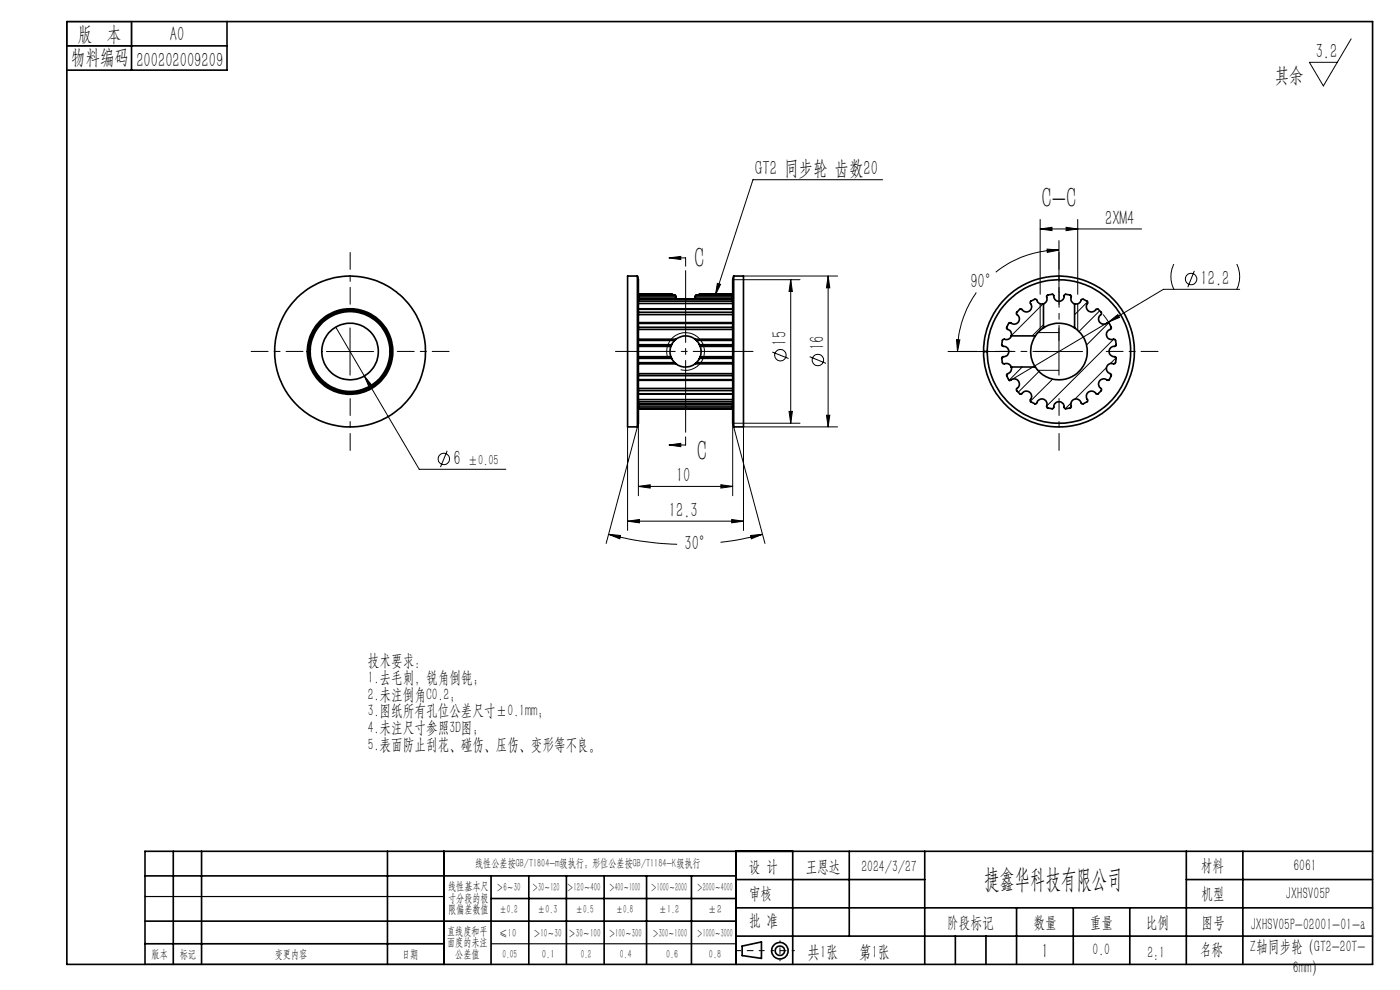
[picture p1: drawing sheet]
<svg xmlns="http://www.w3.org/2000/svg" width="297mm" height="210mm" viewBox="0 0 297 210" stroke-linecap="round" stroke-linejoin="round" font-family="sans-serif">
<g fill="none" stroke="#000" stroke-width=".21">
<path d="M286.6 8.2l-5.9 10-2.9-5h5.9M187.3 38.1h-27.6l-7.9 24.5M141.9 54.7l2.5-.3v.7zM141.9 54.7h3.6v1.8M155.4 59.3h14.3M157.7 58.6h20M167.7 59.3l.4 2.5h-.7zM167.7 59.3v30.5M175.7 58.6l.3 2.5h-.7zM175.7 58.6v31.9M220.7 48.6l2.5-.4v.7zM220.7 46.6v15.8"/>
<path d="M220.7 48.6h21.5M222.1 52.8l2.5 .2-2.4 .5zM224.6 53a21.4 21.4 0 0 0-13.4 4.7M224.6 51v10.9M226.2 48.2l2.4 .4-2.4 .3zM228.6 46.6v15.8M249 56a6 6 0 0 0 0 5.4M253.4 57.5l-1.4 3.4M262.4 56a6 6 0 0 1 0 5.4M69.3 74.6h10M71.2 69.4l17.7 30.1h18.4M74.3 69.6v10"/>
<path d="M77.3 79.8l1.6 1.9-.6 .4zM141.6 75.6a4 4 0 0 1 3.5-5 4 4 0 0 1 4.3 4.3 4 4 0 0 1-5 3.5M152.2 60.1l.7 .2-1.1 2.3zM163.8 74.7l3.5 1.4M171.8 75.7l3.4 1.4M201.1 74.6h11M202.9 72.1h.7l-.5 2.5zM207.1 62a21.8 21.8 0 0 0-4 12.6M216.9 77.8l-2.8 2.8M219.6 74.6h10.1M220.2 78.6h4.4M220.2 70.5h4.4"/>
<path d="M220.4 78.8l-4.4 4.4M220.7 64.4v5.7M221.3 64.5l-6.7 6.7M221.4 68.9l-2.4 2.4M224.6 69.6v10M228.6 64.4v5.7M230.7 64l-2.7 2.8M233.3 65.9l-4.4 4.4M234 66.7l1.3 1.9M234.7 78l-6.7 6.7M235.2 68.3l1.9-1.6 .4 .6zM235.2 68.5l-4.7 4.7"/>
<path d="M236.3 72l-14.3 14.1M236.8 75.9l-1.3 1.2M263 61.4h-16.2l-32.7 19.4M94.9 95.6l-1.4 3.5M133.1 90.5v22M135.2 90.5l-6.6 24.8M135.4 89.8v15.4M141.9 94.4l2.5-.4v.7zM145.5 92.7v1.7h-3.6M155.6 90.5l6.7 24.8M167.4 87.3h.7l-.4 2.5zM169.7 89.8h-14.3v15.4"/>
<path d="M175.3 88.1h.7l-.3 2.4zM177.7 90.5h-20v22M223.3 80.4l-4.7 4.7M227.2 85.5l-1.2 1.2M129.1 113.3l2.5 .3-.1 .7zM129.1 113.3a61.8 61.8 0 0 0 14.6 2.2M133.1 110.6l2.5-.4v.7zM133.1 110.6h24.6M135.4 103.2l2.5-.4v.7zM135.4 103.2h20M152.9 102.8l2.5 .4-2.5 .3zM155.2 110.2l2.5 .4-2.5 .3z"/>
<path d="M159.2 113.6l2.5-.3-2.3 1zM161.7 113.3a57 57 0 0 1-8.8 1.7"/>
<circle cx="252.7" cy="59.2" r="1.22"/>
<circle cx="165.6" cy="75.4" r="1.21"/>
<circle cx="173.5" cy="76.4" r="1.2"/>
<circle cx="94.1" cy="97.4" r="1.21"/>
</g>
<g fill="none" stroke="#000" stroke-width=".35">
<path d="M14.2 4.6h277v200h-277zM14.2 9.7h34M27.9 4.6v10.3M48.2 4.6v10.3h-34M135.2 58.6l.2 .7v15.3M135.2 58.6v16M135.2 58.6h-2.1v31.9h2.1M155.6 58.6h2.1v31.9h-2.1M155.6 58.6v16M155.6 58.6l-.2 .7v15.3M65.2 74.6h.3M65.5 74.6a8.8 8.8 0 0 0 8.8 8.7 8.8 8.8 0 0 0 8.7-8.7"/>
<path d="M65.5 74.6a8.8 8.8 0 0 1 8.8-8.8 8.8 8.8 0 0 1 8.7 8.8M82.7 74.6h.3M135.2 74.6v15.9M135.2 74.6h.2M135.4 74.6v15.2l-.2 .7M135.4 62.4h7.1l.6 .2M135.4 75.7h6.9M135.4 73.5h6.9M135.4 77.2h8M135.4 72h8M135.4 68.4h20M135.4 65.5h20"/>
<path d="M135.4 63.5h20M135.4 72.2h7.7M135.4 73.1h7.1M135.4 76h7.1M135.4 76.9h7.7M135.4 69.9h20M135.4 79.3h20M135.4 69.4h20M135.4 79.7h20M135.4 68.6h20M135.4 66.7h20M135.4 66.2h20"/>
<path d="M135.4 65.6h20M135.4 64.4h20M135.4 63.9h20M135.4 63h8M135.4 62.6h7.7M142.3 75.7l.2 .3M142.3 73.5a3.5 3.5 0 0 0 0 2.2M142.5 62.4h.1M142.5 76l.6 .9M142.5 73.1l-.2 .4M143.1 72.2l-.6 .9M143.1 76.9l.3 .3"/>
<path d="M143.1 62.6l.3 .1v.3M143.4 63l-.1 .5M143.4 72l-.3 .2M143.4 72a3.2 3.2 0 0 1 4 0M143.4 77.2a3.3 3.3 0 0 0 4 0M147.4 72l.3 .2M147.4 77.2h8M147.4 72h8M147.5 63l.1 .5M147.5 63h7.9M147.7 72.2l.7 .9M147.7 76.9l-.3 .3"/>
<path d="M147.7 62.6l-.2 .1v.3M147.7 72.2h7.7M147.7 76.9h7.7M147.7 62.6h7.7M148.4 76l-.7 .9M148.4 73.1l.2 .4M148.4 73.1h7M148.4 76h7M148.6 75.7l-.2 .3M148.6 73.5a3.5 3.5 0 0 1 0 2.2M148.6 75.7h6.8M148.6 73.5h6.8"/>
<path d="M155.4 74.6v15.2l.2 .7M155.4 62.4h-7l-.7 .2M155.4 74.6h.2M155.6 74.6v15.9M208.7 74.6h.7M214.5 71.3a1.19 1.19 0 0 1-1.6 .7 .73 .73 0 0 0-.4 .8v.3a.69 .69 0 0 0 .8 .4 1.13 1.13 0 0 1 .6 1.4 1.13 1.13 0 0 1-1.2 .8 1.16 1.16 0 0 0 0 1.3l.1 .1a1.49 1.49 0 0 1 1.7 .6v.1M214.5 71.3h5.1M214.5 77.8h5.1M219.6 71.3a6 6 0 0 0 0 6.5M221.4 64.4a1.2 1.2 0 0 0 .6-1.6 1.17 1.17 0 0 1 1.2-.4l.3 .2a1.18 1.18 0 0 0 1.1 1.3 1.18 1.18 0 0 0 1.2-1.3l.2-.2 .6 .1a.54 .54 0 0 1 .6 .2 .54 .54 0 0 1 0 .7l.1 .5 .7 .5M221.4 69.6a6 6 0 0 1 6.6 0M221.4 64.4a1.35 1.35 0 0 1-1.6-.9h-.2a1.37 1.37 0 0 0-1.1 .7 1.15 1.15 0 0 1-.1 1.8 1.15 1.15 0 0 1-1.7-.5l-.3 .1a1.06 1.06 0 0 0-.7 1.1 1.13 1.13 0 0 1 .3 1.7 1.13 1.13 0 0 1-1.7 0l-.3 .1a1.05 1.05 0 0 0-.3 1.3l.7 .5 .2 .6-.1 .4"/>
<path d="M221.4 69.6l-.8 .5-1 1.2M221.4 64.4v5.2M228 64.4a1.34 1.34 0 0 0 1.5-.9h.2a1.37 1.37 0 0 1 1.1 .7 1.15 1.15 0 0 0 .1 1.8 1.15 1.15 0 0 0 1.7-.5l.3 .1a1.06 1.06 0 0 1 .7 1.1 1.13 1.13 0 0 0-.3 1.7 1.13 1.13 0 0 0 1.7 0l.3 .1a1.01 1.01 0 0 1 .2 1.4 1.14 1.14 0 0 0-.7 1.5 1.14 1.14 0 0 0 1.6 .6l.2 .1a1.01 1.01 0 0 1-.1 1.4 1.14 1.14 0 0 0-1.2 1.2 1.14 1.14 0 0 0 1.3 1l.2 .2a1.02 1.02 0 0 1-.5 1.3 1.14 1.14 0 0 0-1.6 .7 1.14 1.14 0 0 0 1 1.5l.1 .2a1.04 1.04 0 0 1-.9 1 1.14 1.14 0 0 0-1.7 .3 1.14 1.14 0 0 0 .5 1.6l-.1 .3a1.06 1.06 0 0 1-1.1 .7 1.14 1.14 0 0 0-1.7-.3 1.14 1.14 0 0 0 0 1.7l-.2 .3a1 1 0 0 1-1.2 .3 1.14 1.14 0 0 0-1.5-.8 1.14 1.14 0 0 0-.6 1.6l-.3 .3h-.3a.58 .58 0 0 1-.8 .1 .58 .58 0 0 1-.2-.7 1.16 1.16 0 0 0-1.4-.7 1.16 1.16 0 0 0-.8 1.3l-.2 .1a1.08 1.08 0 0 1-1.3-.5 1.14 1.14 0 0 0-.7-1.6 1.14 1.14 0 0 0-1.4 1l-.3 .1-1.1-.6a1.62 1.62 0 0 0 0-1.8 1.17 1.17 0 0 0-1.8 .3h-.3a1.06 1.06 0 0 1-.7-1.2 1.14 1.14 0 0 0 .3-1.6 1.14 1.14 0 0 0-1.7-.1l-.3-.1a1 1 0 0 1-.3-1.3l.8-.6v-.9M228 69.6a6 6 0 0 1 .9 9.2 6 6 0 0 1-9.3-1M228 64.4v5.2M135.4 80.7h20M135.4 83.6h20M135.4 85.7h20M135.4 86.7h20M135.4 80.5h20M135.4 82.4h20M135.4 82.9h20"/>
<path d="M135.4 83.5h20M135.4 84.8h20M135.4 85.2h20M135.4 85.6h20M135.4 86.1h20M135.4 86.6h20M30.8 195.4h125.4M30.8 185.8h125.4M36.8 180.6v24M42.8 180.6v24M82.2 180.6v24M94.2 180.6v24"/>
<path d="M104.2 185.8v18.8M104.2 190.6h52M112.2 185.8v18.8M120.2 185.8v18.8M128.2 185.8v18.8M137.2 185.8v18.8M146.7 185.8v18.8M156.2 180.6v24M156.2 186.6h40M156.2 198.6h135M156.2 192.6h135M168.2 180.6v24"/>
<path d="M180.2 180.6v18M196.2 180.6v24M202.7 198.6v6M209.2 198.6v6M215.7 192.6v12M227.7 192.6v12M239.7 192.6v12M251.7 186.6h39.5M251.7 180.6v24M263.7 180.6v24M291.2 180.6h-260.4v24M30.8 200.2h63.4"/>
<path d="M157.4 200.7l4.1-.9v3.5l-4.1-.6z"/>
<circle cx="74.3" cy="74.6" r="8.5"/>
<circle cx="74.3" cy="74.6" r="6"/>
<circle cx="74.3" cy="74.6" r="9.1"/>
<circle cx="74.3" cy="74.6" r="16"/>
<circle cx="224.7" cy="74.6" r="15.2"/>
<circle cx="224.7" cy="74.6" r="16"/>
<circle cx="165.5" cy="201.7" r="1.74"/>
<circle cx="165.5" cy="201.7" r="1"/>
</g>
<path d="M64.3 74.5h-11M74.3 64.5v-11M84.3 74.5h11M214.7 74.5h-11M224.7 64.5v-11M234.7 74.5h11M74.3 84.5v11M224.7 84.5v11" fill="none" stroke="#000" stroke-width=".21" stroke-dasharray="15.2 1.3 1.3 1.3" stroke-dashoffset="11.6"/>
<path d="M212.1 74.5h10.3M224.7 61.9v10.4" fill="none" stroke="#000" stroke-width=".21" stroke-dasharray="15.2 1.3 1.3 1.3" stroke-dashoffset="12"/>
<path d="M145.5 56.5v36" fill="none" stroke="#000" stroke-width=".21" stroke-dasharray="15.2 1.3 1.3 1.3" stroke-dashoffset="-.9"/>
<path d="M130.6 74.5h29.2" fill="none" stroke="#000" stroke-width=".21" stroke-dasharray="15.2 1.3 1.3 1.3" stroke-dashoffset="2.5"/>
<path d="M162.1 201.7h-6" fill="none" stroke="#000" stroke-width=".21" stroke-dasharray="15.2 1.3 1.3 1.3" stroke-dashoffset="14.1"/>
<path d="M168.5 201.7h-4.8" fill="none" stroke="#000" stroke-width=".21" stroke-dasharray="15.2 1.3 1.3 1.3" stroke-dashoffset="14.7"/>
<path d="M165.5 199.6v4.2" fill="none" stroke="#000" stroke-width=".21" stroke-dasharray="15.2 1.3 1.3 1.3" stroke-dashoffset="15"/>
<path d="M14.2 4.6h13.7v5.1h-13.7zM30.8 190.2h63.4M30.8 204.6h63.4M104.2 200.2h52" fill="none" stroke="#000" stroke-width=".25"/>
<g fill="#000">
<path d="M152.2 60.1l.7 .2-1.1 2.3z"/>
<path d="M141.9 54.7l2.5-.3v.7zM141.9 94.4l2.5-.4v.7z"/>
<path d="M167.7 59.3l.4 2.5h-.7zM167.4 87.3h.7l-.4 2.5z"/>
<path d="M226.2 48.2l2.4 .4-2.4 .3zM220.7 48.6l2.5-.4v.7z"/>
<path d="M77.3 79.8l1 2.3 .6-.4zM133.1 110.6l2.5-.4v.7zM155.2 110.2l2.5 .4-2.5 .3zM135.4 103.2l2.5-.4v.7zM152.9 102.8l2.5 .4-2.5 .3zM129.1 113.3l2.5 .3-.1 .7zM159.2 113.6l2.5-.3-2.3 1zM222.1 52.8l2.5 .2-2.4 .5zM202.9 72.1h.7l-.5 2.5zM235.2 68.3l2.3-1-.4-.6z"/>
<path d="M175.3 88.1h.7l-.3 2.4zM175.7 58.6l.3 2.5h-.7z"/>
</g>
<g font-size="6.3">
<text x="220.9" y="44.1">C-C</text>
<text x="147.3" y="56.8">C</text>
<text x="147.8" y="97.8">C</text>
</g>
<text font-size="5.6" x="208.8" y="188.3">捷鑫华科技有限公司</text>
<g font-size="4.4">
<text x="16.5" y="8.6">版 本</text>
<text x="36.1" y="8.6">A0</text>
<text x="15.1" y="13.7">物料编码</text>
<text x="28.9" y="14.2">200202009209</text>
<text x="270.4" y="17.3">其余</text>
<text x="279.1" y="12.3">3.2</text>
<text x="160.2" y="37.2">GT2 同步轮 齿数20</text>
<text x="234.4" y="47.7">2XM4</text>
<text x="205.9" y="61.2">90°</text>
<text x="254.7" y="60.5">12.2</text>
<text x="166.9" y="73.3" transform="rotate(-90 166.9 73.3)">15</text>
<text x="174.8" y="74.3" transform="rotate(-90 174.8 74.3)">16</text>
<text x="96.2" y="98.6">6</text>
<text x="143.4" y="102.3">10</text>
<text x="141.9" y="109.7">12.3</text>
<text x="145.2" y="116.7">30°</text>
<text x="221" y="203.2">1</text>
</g>
<g font-size="3.8">
<text x="171.3" y="203.2">共1张</text>
<text x="182.3" y="203.2">第1张</text>
</g>
<g font-size="3.5">
<text x="78" y="141.3">技术要求：</text>
<text x="78" y="144.9">1.去毛刺，锐角倒钝；</text>
<text x="78" y="148.4">2.未注倒角C0.2；</text>
<text x="78" y="151.9">3.图纸所有孔位公差尺寸±0.1mm；</text>
<text x="78" y="155.5">4.未注尺寸参照3D图；</text>
<text x="78" y="159">5.表面防止刮花、碰伤、压伤、变形等不良。</text>
<text x="158.9" y="184.9">设 计</text>
<text x="170.9" y="184.9">王恩达</text>
<text x="182.7" y="184.9">2024/3/27</text>
<text x="254.7" y="184.7">材料</text>
<text x="274.4" y="184.7">6061</text>
<text x="158.9" y="190.8">审核</text>
<text x="254.9" y="190.7">机型</text>
<text x="272.8" y="190.8">JXHSV05P</text>
<text x="158.9" y="196.5">批 准</text>
<text x="200.9" y="196.9">阶段标记</text>
<text x="219.3" y="196.9">数量</text>
<text x="231.2" y="196.9">重量</text>
<text x="243.1" y="196.9">比例</text>
<text x="254.9" y="196.9">图号</text>
<text x="265.3" y="197.3">JXHSV05P-02001-01-a</text>
<text x="231.8" y="202.5">0.0</text>
<text x="243.4" y="203.2">2:1</text>
<text x="254.5" y="202.5">名称</text>
<text x="265.2" y="201.8">Z轴同步轮（GT2-20T-</text>
<text x="274.3" y="206.4">6mm）</text>
</g>
<text font-size="3.1" x="99.2" y="98.6">±0.05</text>
<g font-size="2.5">
<text x="100.8" y="184">线性公差按GB/T1804-m级执行；形位公差按GB/T1184-K级执行</text>
<text x="95.1" y="188.8">线性基本尺</text>
<text x="95.1" y="191.3">寸分段的极</text>
<text x="105.3" y="189.1">＞6～30</text>
<text x="112.9" y="189.1">＞30～120</text>
<text x="120.2" y="188.9">＞120～400</text>
<text x="129.2" y="188.9">＞400～1000</text>
<text x="138.1" y="189.1">＞1000～2000</text>
<text x="147.8" y="189.1">＞2000～4000</text>
<text x="95.1" y="193.8">限偏差数值</text>
<text x="105.9" y="193.8">±0.2</text>
<text x="114.1" y="193.8">±0.3</text>
<text x="122.2" y="193.8">±0.5</text>
<text x="130.7" y="193.8">±0.8</text>
<text x="139.8" y="193.8">±1.2</text>
<text x="150.2" y="193.8">±2</text>
<text x="32.2" y="203.2">版本</text>
<text x="38.1" y="203.2">标记</text>
<text x="58.3" y="203.2">变更内容</text>
<text x="85.3" y="203.2">日期</text>
<text x="94.8" y="198.3">直线度和平</text>
<text x="94.8" y="200.7">面度的未注</text>
<text x="96.6" y="203.2">公差值</text>
<text x="105.9" y="198.7">≤10</text>
<text x="106.6" y="203.2">0.05</text>
<text x="113.2" y="198.7">＞10～30</text>
<text x="115" y="203.2">0.1</text>
<text x="120.6" y="198.7">＞30～100</text>
<text x="123.2" y="203.2">0.2</text>
<text x="129.1" y="198.7">＞100～300</text>
<text x="131.5" y="203.2">0.4</text>
<text x="138.4" y="198.7">＞300～1000</text>
<text x="141.3" y="203.2">0.6</text>
<text x="147.8" y="198.7">＞1000～3000</text>
<text x="150.4" y="203.2">0.8</text>
</g>
</svg>
